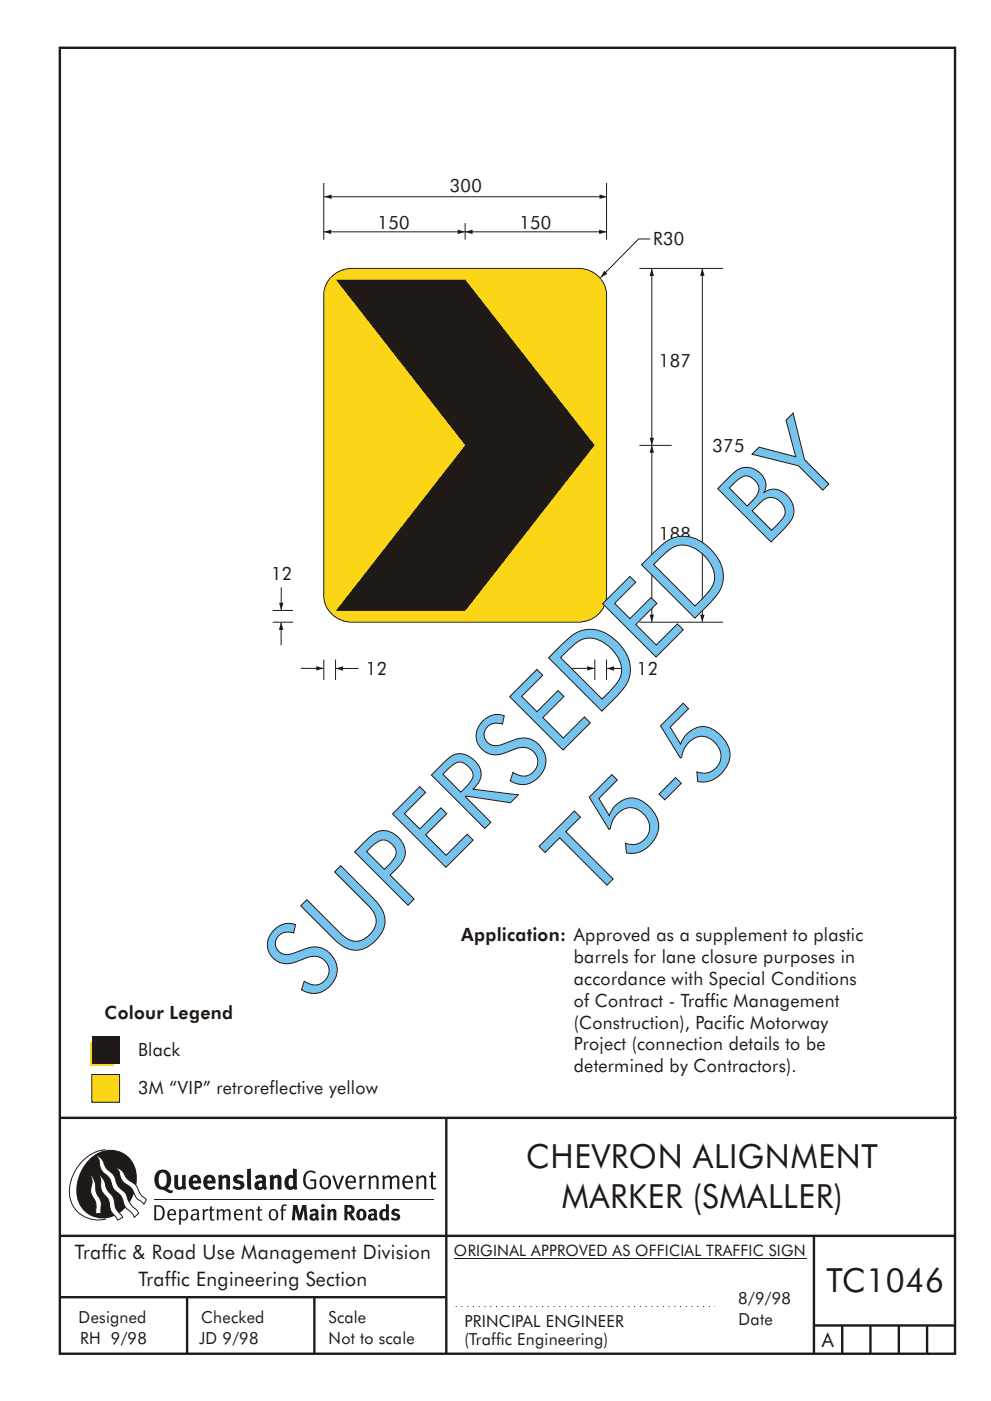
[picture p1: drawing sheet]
<svg xmlns="http://www.w3.org/2000/svg" width="210mm" height="297mm" viewBox="0 0 210 297" stroke-linecap="round" stroke-linejoin="round" font-family="sans-serif">
<path d="M19.1 221h5v5h-5z" fill="#fad617"/>
<g fill="#1f1a17">
<path d="M64.9 248.5a1.61 1.61 0 0 1 2.1 .1l-.2 .2a1.17 1.17 0 0 0-1.4-.1 1.17 1.17 0 0 0-.6 1.2 1.42 1.42 0 0 0 1.2 1.9l.7-.2v-1.2h-.8l-.1-.4h1.3v1.9a1.82 1.82 0 0 1-2.2-.1 1.82 1.82 0 0 1-.6-2.1l.2-.7z" fill-rule="evenodd"/>
<path d="M68.2 249.5a1.77 1.77 0 0 0 .4 2.6 1.39 1.39 0 0 0 1.4-.5 1.39 1.39 0 0 0 .2-1.5 1.19 1.19 0 0 0-2-.6zM68.5 249.7a.83 .83 0 0 1 1 .1 .83 .83 0 0 1 .2 1 .75 .75 0 0 1-.6 1 .75 .75 0 0 1-.8-.8v-.9z" fill-rule="evenodd"/>
<path d="M70.5 249.3l.4-.1 .8 2.4 .8-2.3h.5l-1.1 2.8h-.4z" fill-rule="evenodd"/>
<path d="M73.6 249.6a1.74 1.74 0 0 0 .5 2.5h.9l.5-.3-.2-.3a.89 .89 0 0 1-1.1 .2 .89 .89 0 0 1-.4-.9h1.7a1.15 1.15 0 0 0-.4-1.4 1.15 1.15 0 0 0-1.5 .2zM74 249.8a.67 .67 0 0 1 .8-.2 .67 .67 0 0 1 .3 .8h-1.3z" fill-rule="evenodd"/>
<path d="M76.2 249.3l.4-.1 .1 .4 .5-.3 .5-.1-.2 .5a.61 .61 0 0 0-.8 .6v1.8h-.4z" fill-rule="evenodd"/>
<path d="M78.1 249.3l.5-.1 .1 .4a.89 .89 0 0 1 .9-.4 .89 .89 0 0 1 .7 .8v2.1h-.4v-2.1l-.1-.3-.3-.1-.8 .4v2.1h-.4z" fill-rule="evenodd"/>
<path d="M81.1 249.3l.4-.1 .1 .4a.83 .83 0 0 1 .8-.4 .83 .83 0 0 1 .7 .5 .86 .86 0 0 1 .9-.5 .86 .86 0 0 1 .7 .8v2.1h-.4l-.1-2.3a.5 .5 0 0 0-.8 0l-.2 .2v2.1h-.5v-2.2l-.4-.3-.7 .4v2.1h-.4z" fill-rule="evenodd"/>
<path d="M85.7 249.6a1.74 1.74 0 0 0 .5 2.5h.9l.5-.3-.2-.3a.89 .89 0 0 1-1.1 .2 .89 .89 0 0 1-.4-.9h1.7a1.15 1.15 0 0 0-.5-1.4 1.15 1.15 0 0 0-1.4 .2zM86 249.8a.67 .67 0 0 1 .9-.2 .67 .67 0 0 1 .3 .8h-1.3z" fill-rule="evenodd"/>
<path d="M88.3 249.3l.4-.1 .1 .4a.89 .89 0 0 1 .9-.4 .89 .89 0 0 1 .7 .8v2.1h-.4v-2.1l-.1-.3-.3-.1-.8 .4v2.1h-.4z" fill-rule="evenodd"/>
<path d="M91.5 248.6l.4-.2v.9h.7l-.2 .3h-.5v2.1l.1 .1h.5l.1 .3a.71 .71 0 0 1-1.2-.5v-2h-.3v-.3h.3z" fill-rule="evenodd"/>
<path d="M37 249.2l.8-.2v2a.46 .46 0 0 0 .2 .7 .46 .46 0 0 0 .6-.3v-2.2l.8-.1v2.3l.2 .5-.6 .4-.2-.3a1.03 1.03 0 0 1-1.2 .2 1.03 1.03 0 0 1-.6-1z" fill-rule="evenodd"/>
<path d="M40.4 249.5a1.64 1.64 0 0 0 0 2.3 1.64 1.64 0 0 0 2.3 .1l-.4-.5a.78 .78 0 0 1-.9 .3 .78 .78 0 0 1-.5-.8h1.8a1.37 1.37 0 0 0-.6-1.6 1.37 1.37 0 0 0-1.7 .2zM41 249.8a.48 .48 0 0 1 .7-.1 .48 .48 0 0 1 .2 .6h-1z" fill-rule="evenodd"/>
<path d="M43.5 249.5a1.65 1.65 0 0 0-.2 2 1.65 1.65 0 0 0 1.9 .7l.5-.3-.3-.5a.78 .78 0 0 1-.9 .3 .78 .78 0 0 1-.5-.8h1.8a1.37 1.37 0 0 0-.6-1.6 1.37 1.37 0 0 0-1.7 .2zM44.1 249.8a.48 .48 0 0 1 .6-.1 .48 .48 0 0 1 .2 .6h-.9z" fill-rule="evenodd"/>
<path d="M46.3 249.3l.7-.3 .1 .4a.95 .95 0 0 1 1-.3 .95 .95 0 0 1 .7 .9v2.2h-.8v-2.3l-.3-.2-.5 .3v2.2h-.8z" fill-rule="evenodd"/>
<path d="M49.7 249.4a1.73 1.73 0 0 1 2-.1l-.2 .6-.6-.2a.42 .42 0 0 0-.6 .3l.2 .2a1.23 1.23 0 0 1 1.4 1 1.47 1.47 0 0 1-2.3 .9l-.3-.2 .3-.5 .7 .3a.47 .47 0 0 0 .7-.3 .87 .87 0 0 0-1-.6l-.4-.2-.1-.4z" fill-rule="evenodd"/>
<path d="M54.1 249.5l.3 .6 .3-.2a.62 .62 0 0 1 .9 0v.4a1.21 1.21 0 0 0-1.3 .3 1.21 1.21 0 0 0-.2 1.4 1.19 1.19 0 0 0 1.7 0l.5 .3 .4-.4-.3-.4v-1.3a.96 .96 0 0 0-1.3-1.1zM55 251l.6-.1v.6a.43 .43 0 0 1-.6 .1 .43 .43 0 0 1 0-.6z" fill-rule="evenodd"/>
<path d="M57.2 249.3l.7-.3 .1 .4a.95 .95 0 0 1 1-.3 .95 .95 0 0 1 .7 .9v2.2h-.8v-2.3l-.3-.2-.5 .3v2.2h-.8z" fill-rule="evenodd"/>
<path d="M62.2 247.7v1.6a1.29 1.29 0 0 0-1.4 .1 1.29 1.29 0 0 0-.5 1.3 1.24 1.24 0 0 0 .5 1.4 1.24 1.24 0 0 0 1.5-.1l.1 .2h.7l-.1-4.3zM61.5 249.8h.4l.3 .1v1.5l-.3 .2a.48 .48 0 0 1-.6-.5 1.52 1.52 0 0 1 .2-1.3z" fill-rule="evenodd"/>
<path d="M52.4 247.9l.8-.2 .2 4.5h-.8l-.1-.2z" fill-rule="evenodd"/>
</g>
<path d="M22.4 243.8a9 9 0 0 0-7.4 10.8 6.2 6.2 0 0 0 7.5 3.8M32.7 254.3h59.4" fill="none" stroke="#1f1a17" stroke-width=".21"/>
<path d="M19.1 245.6a5.7 5.7 0 0 1 6.5-1.4 5.7 5.7 0 0 1 3.4 5.7 8.6 8.6 0 0 1-6.2 8.4 5.7 5.7 0 0 1-6.5-7.1 9.9 9.9 0 0 1 2.8-5.6z" fill-rule="evenodd" fill="#1f1a17"/>
<path d="M24.4 247.5a3.1 3.1 0 0 1 2.3 2.1l.8 .8a3.2 3.2 0 0 1 2 2.3l.4 .7 1.2 1-.6 .9-.2-.3a3.5 3.5 0 0 1-1.9-2 3.8 3.8 0 0 0-2.1-2.2 3.5 3.5 0 0 1-1-2.3zM20.4 244.9a3.4 3.4 0 0 1 1.9 2.4l.7 .9a3.3 3.3 0 0 1 1.7 2.5 4.4 4.4 0 0 0 1.7 2l.3 .3a6.1 6.1 0 0 0 2.5 3.7l.2 .5-.9 .9a6.1 6.1 0 0 0-1.9-2.2l-.4-.7a3.6 3.6 0 0 0-1.9-2.9l-.6-1a3.6 3.6 0 0 0-1.9-2.8 3.7 3.7 0 0 1-.8-2.4zM21 249.1a3.4 3.4 0 0 1 1.5 2.7l.6 .9a3.8 3.8 0 0 1 1.4 3.1l.3 .8 1.2 1.5-1 .6-.5-.8a3.2 3.2 0 0 1-1.3-2.8 4.3 4.3 0 0 0-1.4-2.2 4.7 4.7 0 0 1-.5-2.9zM19.2 249a5.1 5.1 0 0 1 1.2 3.7l.3 .7a3.1 3.1 0 0 1 .7 3l.1 .8-1.1 .2-.1-.8a3.5 3.5 0 0 0-.9-3.2 3.6 3.6 0 0 1 .1-2.6z" fill-rule="evenodd" fill="#fff" stroke="#1f1a17" stroke-width=".21"/>
<g fill="#1f1a17">
<path d="M33.4 248.4a2.51 2.51 0 0 0 .4 3.7l.8 .2a2.78 2.78 0 0 0 2 .6l.2-.5h-.6l-.7-.4a2.56 2.56 0 0 0 0-3.8 1.83 1.83 0 0 0-2.1 .2zM34 248.8a.87 .87 0 0 1 1 0 .87 .87 0 0 1 .4 .9v.4a1.17 1.17 0 0 1-.9 1.5h-.3a2.38 2.38 0 0 1-.2-2.8z" fill-rule="evenodd"/>
<path d="M33.1 255.8v2.6a1.12 1.12 0 0 0 1.2-.3 1.12 1.12 0 0 0 .2-1.1l-.1-.6-.3-.4zM32.7 255.5h1.1a1.67 1.67 0 0 1 1.2 1.7 1.67 1.67 0 0 1-1.3 1.5h-1zM36.1 256.8l-.2 .6h1.1a.55 .55 0 0 0-.3-.7 .55 .55 0 0 0-.6 .1zM35.8 256.7a.95 .95 0 0 1 1.2-.2 .95 .95 0 0 1 .4 1.1h-1.5a.72 .72 0 0 0 .4 .8 .72 .72 0 0 0 .9-.1l.1 .2a1.15 1.15 0 0 1-1.5 0 1.15 1.15 0 0 1-.2-1.5zM38.4 257v1.2a.7 .7 0 0 0 .9 .1 .7 .7 0 0 0 .2-.9 .61 .61 0 0 0-.4-.7 .61 .61 0 0 0-.7 .3zM38 256.4l.3-.1 .1 .4a.95 .95 0 0 1 1.2-.2 .95 .95 0 0 1 .3 1.2 .92 .92 0 0 1-.5 1 .92 .92 0 0 1-1-.2v1.1l-.4 .1zM40.9 257.8a.5 .5 0 0 0 .2 .7 .5 .5 0 0 0 .7-.3v-.7zM40.5 256.7a1 1 0 0 1 1.7 .2v1.4l.2 .3-.2 .2-.3-.3a.78 .78 0 0 1-1.4-.1 .78 .78 0 0 1 .8-1.1h.5a.58 .58 0 0 0-.3-.7 .58 .58 0 0 0-.7 .3zM43 256.4l.3-.1 .1 .4 .3-.3h.5l-.2 .3a.52 .52 0 0 0-.6 .6v1.4h-.4zM44.6 255.8l.4-.1-.1 .7h.6l-.1 .3h-.5v1.5a.35 .35 0 0 0 .6 .3v.2a.57 .57 0 0 1-.6 .1 .57 .57 0 0 1-.3-.5v-1.6h-.3v-.3h.3zM45.9 256.4l.4-.1 .1 .4 .2-.2a.64 .64 0 0 1 1 .2 .7 .7 0 0 1 .8-.4 .7 .7 0 0 1 .5 .7v1.7h-.4v-1.7l-.2-.3-.7 .3v1.7h-.3v-1.6a.38 .38 0 0 0-.3-.5 .38 .38 0 0 0-.5 .3l-.1 .1v1.7h-.4zM50.2 256.8l-.2 .6h1.1a.55 .55 0 0 0-.2-.7 .55 .55 0 0 0-.7 .1zM49.9 256.7a.95 .95 0 0 1 1.2-.2 .95 .95 0 0 1 .4 1.1h-1.5a.72 .72 0 0 0 .4 .8 .72 .72 0 0 0 .9-.1l.1 .2a1.15 1.15 0 0 1-1.5 0 1.15 1.15 0 0 1-.2-1.5zM52.1 256.4l.3-.1 .1 .4a.72 .72 0 0 1 .8-.4 .72 .72 0 0 1 .6 .7v1.7h-.4v-1.5a.45 .45 0 0 0-.3-.6 .45 .45 0 0 0-.5 .3l-.2 .1v1.7h-.3zM54.7 255.8l.4-.1v.7h.6l-.1 .3h-.5v1.5a.35 .35 0 0 0 .5 .3v.2a.57 .57 0 0 1-.6 .1 .57 .57 0 0 1-.3-.5v-1.6h-.3v-.3h.3zM57.6 256.8l-.2 .7a.65 .65 0 0 0 .3 .9 .65 .65 0 0 0 .8-.3l.1-.1a.93 .93 0 0 0-.7-1.4zM57.3 256.7a1.12 1.12 0 0 1 1.4 0 1.12 1.12 0 0 1 .2 1.4 1.01 1.01 0 0 1-1.2 .7 1.01 1.01 0 0 1-.7-1.2zM59.9 255.5l.5-.2 .5 .2-.2 .2-.3-.1-.3 .2v.6h.6l-.1 .3h-.5v2h-.4v-2h-.2v-.3h.2zM62.2 255.5l-.3 3.2h.7l.1-2.2 .6 2.2h.5l.7-2.2 .1 2.2h.7l-.3-3.2h-.9l-.5 2.1-.5-2.1zM65.7 256.6l.3 .5a.51 .51 0 0 1 .5-.3 .51 .51 0 0 1 .4 .4v.1a.88 .88 0 0 0-1.1 .3 .88 .88 0 0 0 .2 1.1 .9 .9 0 0 0 1.1-.1l.3 .3 .4-.4-.3-.3v-1.1a.87 .87 0 0 0-.4-.8 .87 .87 0 0 0-1 .1zM66.4 257.8l.5-.1v.5l-.1 .1h-.3l-.2-.1zM68.2 256.4v2.3h.6v-2.4zM68.1 255.7a.4 .4 0 0 0 .8 0 .4 .4 0 0 0-.8 0zM69.4 256.4l.1 2.3h.6v-1.7a.33 .33 0 0 1 .4-.2 .33 .33 0 0 1 .2 .4v1.5h.7v-1.7a.75 .75 0 0 0-.6-.7 .75 .75 0 0 0-.8 .3v-.3zM73.1 255.5v3.2h.6v-1.3l.3 .2 .7 1.1h.7l-.9-1.4a.94 .94 0 0 0 .7-1 .94 .94 0 0 0-.9-.8zM73.7 256a.51 .51 0 0 1 .7 .1 .51 .51 0 0 1-.1 .8h-.6zM75.9 256.6a1.19 1.19 0 0 0-.1 1.8 1.19 1.19 0 0 0 1.7-.1 1.19 1.19 0 0 0 0-1.6 1.19 1.19 0 0 0-1.6-.1zM76.5 256.8h.2a.99 .99 0 0 1 0 1.5 1.06 1.06 0 0 1-.2-1.5zM78.1 256.6l.3 .5a.51 .51 0 0 1 .5-.3 .51 .51 0 0 1 .4 .4v.1a.88 .88 0 0 0-1.1 .3 .88 .88 0 0 0 .2 1.1 .9 .9 0 0 0 1.1-.1l.3 .3 .4-.4-.2-.3v-1.1a.87 .87 0 0 0-.5-.8 .87 .87 0 0 0-1 .1zM78.9 257.8l.4-.1v.5l-.1 .1h-.3l-.2-.1zM81.9 255.3v1.1a1.2 1.2 0 0 0-1.4 .6 1.2 1.2 0 0 0 .2 1.5l.5 .3 .8-.2v.1h.6l-.1-3.3zM81.4 256.9l.5 .1-.1 1.2a.46 .46 0 0 1-.5 0 .46 .46 0 0 1-.2-.6zM83.3 256.5a.79 .79 0 0 0-.2 1 .79 .79 0 0 0 1 .3 .33 .33 0 0 1 0 .5 .33 .33 0 0 1-.5 0l-.5-.2-.2 .4a1.15 1.15 0 0 0 1.2 .3 1.15 1.15 0 0 0 .8-1 1.49 1.49 0 0 0-1.2-.7 .4 .4 0 0 1 .3-.4 .4 .4 0 0 1 .4 .1l.2 .1 .2-.4a1.47 1.47 0 0 0-1.5 0z" fill-rule="evenodd"/>
</g>
<g fill="none" stroke="#1f1a17" stroke-width=".51">
<path d="M12.7 10.1h189.9v276.9h-189.9zM12.7 237h190.3M94.7 236.9v50.1M12.7 262h190M12.7 275h82M39.7 275v12M66.7 275v12M172.7 262v25M172.7 281h30M178.7 281v6M184.7 281v6M190.7 281v6"/>
<path d="M196.7 281v6"/>
</g>
<path d="M96.7 277h55" fill="none" stroke="#1f1a17" stroke-width=".21" stroke-dasharray=".2 1" stroke-linecap="butt"/>
<path d="M96.3 266.7h74.7" fill="none" stroke="#1f1a17" stroke-width=".21"/>
<path d="M19.5 227.8h5.9v5.9h-5.9z" fill="#c2c2c2"/>
<path d="M19.5 219.6h5.9v5.9h-5.9z" fill="#1f1a17"/>
<path d="M19.5 227.8h5.9v5.9h-5.9z" fill-rule="evenodd" fill="#fad617" stroke="#1f1a17" stroke-width=".21"/>
<path d="M19.5 219.6h5.9v5.9h-5.9z" fill="#1f1a17"/>
<path d="M70.4 58.6a6.2 6.2 0 0 1 4.3-1.7h48a5.8 5.8 0 0 1 6 5.6v63.8a5.8 5.8 0 0 1-6 5.6h-48a5.8 5.8 0 0 1-6-5.6v-63.8a5.4 5.4 0 0 1 1.7-3.9z" fill-rule="evenodd" fill="#fad617" stroke="#1f1a17" stroke-width=".21"/>
<path d="M71.2 59.3h27.5l27.5 35.1-27.5 35.1h-27.5l27.5-35.1z" fill-rule="evenodd" fill="#1f1a17"/>
<path d="M135.7 56.9h17.7M135.7 94.4h6.8M138.3 94.4v37.5M135.7 131.9h17.7" fill="none" stroke="#1f1a17" stroke-width=".21"/>
<g fill="#1f1a17">
<path d="M138.3 94.4l.5 1.6-.5-1.6 .5 1.6h-1z" fill-rule="evenodd"/>
<path d="M137.8 130.3h1l-.5 1.6z" fill-rule="evenodd"/>
</g>
<path d="M149 56.9v75" fill="none" stroke="#1f1a17" stroke-width=".21"/>
<g fill="#1f1a17">
<path d="M149 56.9l.5 1.6-.5-1.6 .5 1.6h-1z" fill-rule="evenodd"/>
<path d="M148.5 130.3h1l-.5 1.6z" fill-rule="evenodd"/>
</g>
<path d="M138.3 56.9v37.5" fill="none" stroke="#1f1a17" stroke-width=".21"/>
<g fill="#1f1a17">
<path d="M138.3 56.9l.5 1.6-.5-1.6 .5 1.6h-1z" fill-rule="evenodd"/>
<path d="M137.8 92.8h1l-.5 1.6z" fill-rule="evenodd"/>
</g>
<path d="M98.7 49.2h30" fill="none" stroke="#1f1a17" stroke-width=".21"/>
<g fill="#1f1a17">
<path d="M98.7 49.2l1.6-.5-1.6 .5 1.6-.5v.9z" fill-rule="evenodd"/>
<path d="M127.1 48.7l1.6 .5-1.6 .4v-.9l1.6 .5z" fill-rule="evenodd"/>
</g>
<path d="M68.7 49.2h30" fill="none" stroke="#1f1a17" stroke-width=".21"/>
<g fill="#1f1a17">
<path d="M68.7 49.2l1.6-.5-1.6 .5 1.6-.5v.9z" fill-rule="evenodd"/>
<path d="M97.1 48.7l1.6 .5-1.6 .4v-.9l1.6 .5z" fill-rule="evenodd"/>
</g>
<path d="M68.8 41.7h60" fill="none" stroke="#1f1a17" stroke-width=".21"/>
<g fill="#1f1a17">
<path d="M68.8 41.7l1.6-.5-1.6 .5 1.6-.5v1z" fill-rule="evenodd"/>
<path d="M127.2 41.2l1.6 .5-1.6 .5v-1l1.6 .5z" fill-rule="evenodd"/>
</g>
<path d="M137.9 50.7h-2.4l-8.1 8.1" fill="none" stroke="#1f1a17" stroke-width=".21"/>
<path d="M128.2 57.4l.7 .7-1.5 .8z" fill-rule="evenodd" fill="#1f1a17"/>
<path d="M68.7 38.8v12M128.7 38.8v12M98.7 47.3v3.5M59.7 124.5v4.9" fill="none" stroke="#1f1a17" stroke-width=".21"/>
<path d="M59.2 127.8h.9l-.4 1.6z" fill-rule="evenodd" fill="#1f1a17"/>
<path d="M59.6 132v4.8" fill="none" stroke="#1f1a17" stroke-width=".21"/>
<path d="M59.6 131.9l.5 1.6h-.9z" fill-rule="evenodd" fill="#1f1a17"/>
<path d="M63.8 141.7h4.9" fill="none" stroke="#1f1a17" stroke-width=".21"/>
<path d="M67.1 141.2l1.6 .5-1.6 .5v-1l1.6 .5z" fill-rule="evenodd" fill="#1f1a17"/>
<path d="M121.3 141.7h4.9" fill="none" stroke="#1f1a17" stroke-width=".21"/>
<path d="M124.6 141.2l1.6 .5-1.6 .5v-1l1.6 .5z" fill-rule="evenodd" fill="#1f1a17"/>
<path d="M71.2 141.7h4.9" fill="none" stroke="#1f1a17" stroke-width=".21"/>
<path d="M71.2 141.7l1.6-.4v.9z" fill-rule="evenodd" fill="#1f1a17"/>
<path d="M128.7 141.7h4.9" fill="none" stroke="#1f1a17" stroke-width=".21"/>
<path d="M128.7 141.7l1.6-.4v.9z" fill-rule="evenodd" fill="#1f1a17"/>
<path d="M57.9 131.9h4.3M57.9 129.4h4.3M68.7 139.9v4.3M71.2 139.9v4.3M126.2 139.9v4.3M128.7 139.9v4.3" fill="none" stroke="#1f1a17" stroke-width=".21"/>
<g font-size="22.4" fill="#1f1a17">
<text x="125.5" y="190.9" transform="rotate(-45 125.5 190.9)">T5-5</text>
<text x="65.7" y="212.8" transform="rotate(-45 65.7 212.8)">SUPERSEDED BY</text>
</g>
<g font-size="7.1" fill="#1f1a17">
<text x="111.6" y="247.7">CHEVRON ALIGNMENT</text>
<text x="119.2" y="256.2">MARKER (SMALLER)</text>
<text x="175.4" y="274">TC1046</text>
</g>
<g font-size="4.2" fill="#1f1a17">
<text x="15.9" y="267">Traffic &amp; Road Use Management Division</text>
<text x="29.4" y="272.6">Traffic Engineering Section</text>
<text x="174.4" y="285.5">A</text>
</g>
<g font-size="3.9" fill="#1f1a17">
<text x="95.4" y="40.8">300</text>
<text x="80.1" y="48.5">150</text>
<text x="110.2" y="48.5">150</text>
<text x="138.6" y="52">R30</text>
<text x="139.8" y="77.8">187</text>
<text x="151.2" y="95.8">375</text>
<text x="139.8" y="114.5">188</text>
<text x="57.5" y="123">12</text>
<text x="77.6" y="143.1">12</text>
<text x="135.1" y="143.1">12</text>
<text x="97.8" y="199.4">Application: Approved as a supplement to plastic</text>
<text x="121.7" y="204.1">barrels for lane closure purposes in</text>
<text x="121.7" y="208.8">accordance with Special Conditions</text>
<text x="121.7" y="213.4">of Contract - Traffic Management</text>
<text x="22.2" y="216.1">Colour Legend</text>
<text x="121.7" y="218.1">(Construction), Pacific Motorway</text>
<text x="29.3" y="223.8">Black</text>
<text x="121.7" y="222.7">Project (connection details to be</text>
<text x="121.7" y="227.4">determined by Contractors).</text>
<text x="29.3" y="232">3M “VIP” retroreflective yellow</text>
</g>
<g font-size="3.5" fill="#1f1a17">
<text x="16.7" y="280.5">Designed</text>
<text x="42.7" y="280.5">Checked</text>
<text x="69.7" y="280.5">Scale</text>
<text x="98.5" y="281.4">PRINCIPAL ENGINEER</text>
<text x="156.6" y="276.5">8/9/98</text>
<text x="156.7" y="281">Date</text>
<text x="17" y="284.9">RH 9/98</text>
<text x="42.3" y="284.9">JD 9/98</text>
<text x="69.7" y="285">Not to scale</text>
<text x="98.5" y="285.1">(Traffic Engineering)</text>
</g>
<text font-size="3.4" fill="#1f1a17" x="96.3" y="266.3">ORIGINAL APPROVED AS OFFICIAL TRAFFIC SIGN</text>
</svg>
